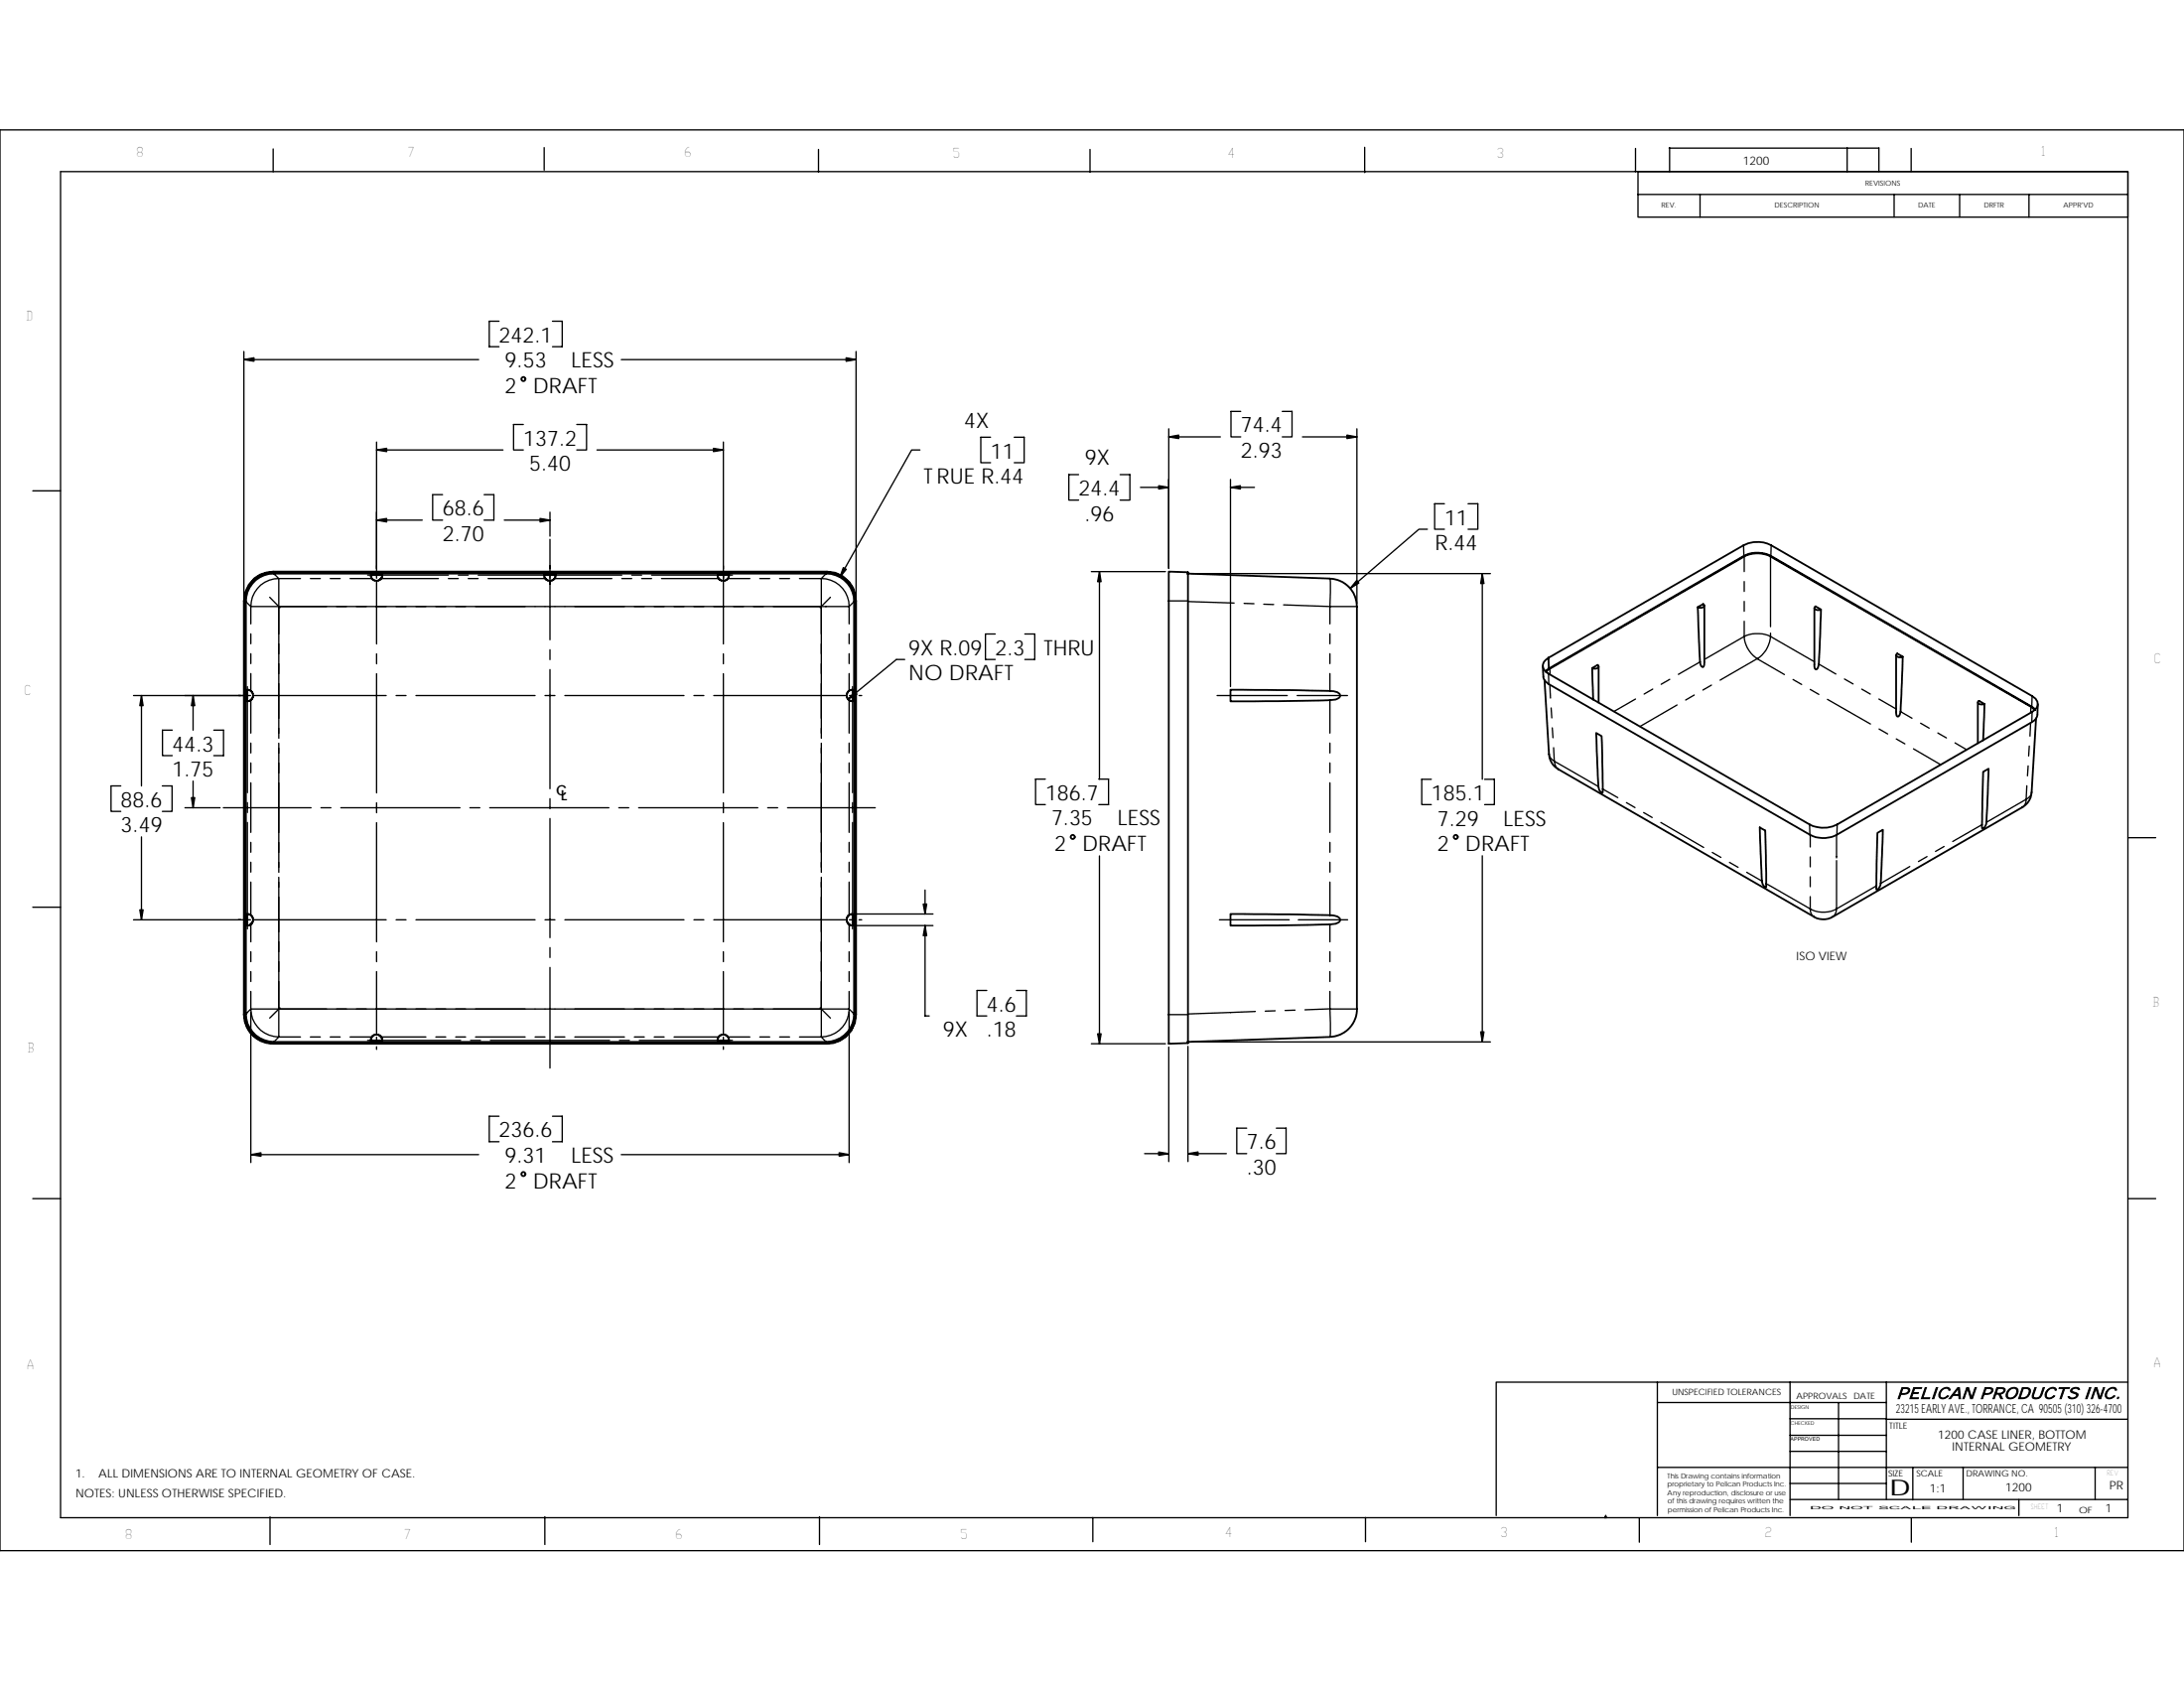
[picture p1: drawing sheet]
<svg xmlns="http://www.w3.org/2000/svg" width="279mm" height="216mm" viewBox="0 0 279 216" stroke-linecap="round" stroke-linejoin="round" font-family="sans-serif">
<g fill="none" stroke="#000" stroke-width=".17">
<path d="M0 16.6h279.4v181.7h-279.4zM34.9 19v3M69.6 18.9v2.9M104.7 19.1v2.9M139.4 19.1v2.9M174.6 18.8v3.3M209.2 19v2.9M213.5 18.9h26.9M213.6 18.9v3M236.3 18.9v3M240.4 18.9v3M244.5 19v2.9"/>
<path d="M7.7 21.9h264.5v172.2h-264.5zM209.5 21.9h62.7v5.9h-62.7zM209.5 24.9h62.7M217.5 24.9v2.9M242.3 24.9v2.9M250.7 24.9v2.9M259.6 24.9v2.9M31.2 46h30M31.2 45v31.4M48.2 56.5v16.5M48.2 57.6h16.1M63.8 41.1h-1.2v3.2h1.2"/>
<path d="M67 54.3h-1.3v3.3h1.3M70.7 41.1h1.2v3.2h-1.2M73.8 54.3h1.2v3.3h-1.2M76.4 57.6h16.1M79.5 46h30M92.5 56.5v17.8M109.5 45v31.4M117.7 57.6h-1.1l-9.2 16.2M126.7 55.9h-1.2v3.3h1.2M129.8 55.9h1.2v3.3h-1.2M149.5 54.8v17.9M149.5 55.9h6.6"/>
<path d="M158.7 52.6h-1.2v3.3h1.2M164 52.6h1.3v3.3h-1.3M166.6 55.9h7M173.6 54.8v22.4M4.2 62.8h3.5M31.2 76.9h.1M31.5 76.9l.6 .7M32.1 77.6h76.5a3.5 3.5 0 0 0-3.5-3.6v20.4M32.1 77.6v2.2M34.5 76.4l1.3 1.3M34.9 73.1v.1M35 73.4l.7 .6"/>
<path d="M35.7 74a3.5 3.5 0 0 0-3.6 3.6M35.7 74h2.7M35.7 74v20.4M39.7 74h1.3M42.2 74h1.3M44.8 74h2.8M47 73.6h.3M47.8 73.6h.8M48.2 73.1v.9M48.2 74.4v8M48.2 66.5h5.8M48.8 74h7.3"/>
<path d="M49 73.6h8.4M56.6 63.3h-1.2v3.2h1.2M57.4 74h1.2M58.6 73.6h1.3M59.9 74h1.3M61.2 73.6h8.3M61.9 63.3h1.3v3.2h-1.3M62.4 74h7.4M64.5 66.5h5.9M70 73.6h.8M70.4 65.5v3.1M70.4 69v12.8"/>
<path d="M71 74h7.3M71.2 73.6h8.3M79.5 74h1.3M80.8 73.6h1.3M82.1 74h1.3M83.4 73.6h8.3M84.6 74h7.4M92.1 73.6h.9M92.5 74.4v8M93.1 74h2.8M93.4 73.6h.3M97.2 74h1.3"/>
<path d="M99.7 74h1.3M105.7 73.4l-.6 .6h-2.8M105.8 73.1v.1M106.2 76.4l-1.3 1.3M109.3 76.9l-.7 .7v2.2M109.4 76.9h.1M138 60.7h-1.3v3.3h1.3M139.6 73.1h9.5M140.7 73.1v26.6M143.3 60.7h1.2v3.3h-1.2M145.9 62.3h3.6M149.5 76.9h2.5"/>
<path d="M151.9 73.4h.2M151.9 73.3l.2 .1M152 76.9l5.9 .2M152 73.3v.1M152 73.3l-.1 .1M152.4 73.4h38.3M157.4 61.3v26.5M157.4 62.3h3.1M159.2 77.2h1.2M161.7 77.3h1.2M164.2 77.4l5.9 .2v2.2M170.1 74v3.6h3.5"/>
<path d="M182.6 67.7h-1.1l-8.8 7.5M184.8 64.4h-1.3v3.3h1.3M187.8 64.4h1.3v3.3h-1.3M189.6 73.4v26.3M223.1 69.7v1.4M223.1 79.5v1.9l-5.1 2.9M223.1 71.2v1.9M223.1 74.4v1.2M223.1 76.9v1.3M226.5 71.2v9M226.6 69.7l-.1 1.4M17.1 89h14.9"/>
<path d="M18.1 89v11.5M22 93.4h-1.2v3.2h1.2M24.7 89v4.4M24.7 99.9v3.4M27.3 93.4h1.3v3.2h-1.3M31.6 87.8v.3M31.6 88.6v.8M31.6 89.8v11.6M32.1 81.1v1.2M32.1 83.6v1.3M32.1 86.1v2.3M32.1 89.6v4.2"/>
<path d="M32.1 95v1.3M32.1 97.6v1.2M32.5 89h16.9M35.7 95.1v16.5M48.2 83.6v1.3M48.2 86.2v15.2M50.7 89h1.2M53.2 89h15.3M69.7 89h1.3M70.4 83.1v1.3M70.4 85.6v15.3M72.3 89h15.2"/>
<path d="M88.8 89h1.2M91.3 89h16.9M92.5 83.6v1.3M92.5 86.2v15.2M105.1 95.1v16.5M108.6 81.1v1.2M108.6 83.6v1.3M108.6 86.1v2.3M108.6 89.6v4.2M108.6 95v1.3M108.6 97.6v1.2M108.7 89h.8"/>
<path d="M109.1 87.8v.3M109.1 88.6v.8M109.1 89.8v11.6M109.9 89h.3M115.7 84.3h-1l-6.2 5.1M127.3 81.1h-1.2v3.2h1.2M131.1 81.1h1.3v3.2h-1.3M133.7 99.7h-1.2v3.2h1.2M140.6 99.7h1.2v3.2h-1.2M155.7 89h9M165.9 89h6.5M170.1 81.1v1.2"/>
<path d="M170.1 83.6v1.3M170.1 86.1v2.3M170.1 89.6v4.2M170.1 95v1.3M170.1 97.6v1.2M183.1 99.7h-1.2v3.2h1.2M189.9 99.7h1.3v3.2h-1.3M198.1 86.2v1.3M198.2 96.5a1.11 1.11 0 0 0 .7 .9M198.3 87.6l.1 1.7M198.3 85.5v.8M198.4 90.6l.1 1.2"/>
<path d="M198.6 93.1l.1 1.3M198.8 95.6v1.8M198.9 97.4a1.26 1.26 0 0 0 .4 1M198.9 97.4h.1M199 97.5l5.5 3.1M209.2 89.4l-2.7 1.6M211.4 88.1l-1.1 .7M213.6 86.9l-1.1 .6M214.5 90.2l-4.7 2.7M216.7 88.9l-1.1 .6M217.5 84.7l-2.8 1.6M218.9 87.6l-1.1 .7"/>
<path d="M223.1 81.4a4.1 4.1 0 0 1 3.4 0 3.8 3.8 0 0 1-1.7 2.9 3.8 3.8 0 0 1-1.7-2.9zM224.8 84.2l-4.8 2.8M224.8 84.3l3.5 2M226.5 81v.4l5.4 3.1M229.4 86.9l1.1 .6M231.6 88.2l1.1 .6M232.1 84.6h.1M232.7 84.9l2.2 1.3M233.8 89.5l5.5 3.1M236 86.8l1.1 .7M238.2 88.1l1.1 .7M240.4 89.4l2.2 1.3"/>
<path d="M240.4 93.2l1.1 .7M242.6 94.5l1.1 .6M243.1 91l1.5 .9M244.8 95.8l3.5 2M245.7 92.5l1.1 .6M247.9 93.7l1.1 .7M250.1 95l1.5 .9M259.5 98l-.1 1.2M259.6 95.4l-.1 1.3M259.8 92.4l-.1 1.7M259.8 90.4v.8M260 91.1l-.1 1.3"/>
<path d="M260 89l-.1 1.4M4.2 116h3.5M15.5 100.5h-1.3v3.3h1.3M17.1 117.6h14.9M18.1 107v10.6M20.8 100.5h1.2v3.3h-1.2M23.7 103.3h4.5M28.6 103.3h11.2M31.6 102.7v1.2M31.6 105.2v11.6M31.6 117.2v.9M31.6 118.5v.3"/>
<path d="M32.1 100.1v6.4M32.1 107.7v1.3M32.1 110.3v1.2M32.1 112.8v4.3M32.1 118.2v2.3M32.5 117.6h16.9M35.7 112.2v20.4M41.1 103.3h1.2M43.6 103.3h15.2M48.2 102.7v1.2M48.2 105.2v15.3M50.7 117.6h1.2"/>
<path d="M53.2 117.6h15.3M60.1 103.3h1.3M62.7 103.3h15.2M69.7 117.6h1.3M70.4 102.2v1.2M70.4 104.7v15.2M72.3 117.6h15.2M79.2 103.3h1.2M81.7 103.3h15.2M88.8 117.6h1.2M91.3 117.6h16.9M92.5 102.7v1.2"/>
<path d="M92.5 105.2v15.3M98.2 103.3h1.3M100.8 103.3h11.2M105.1 112.2v20.4M108.6 100.1v6.4M108.6 107.7v1.3M108.6 110.3v1.2M108.6 112.8v4.3M108.6 118.2v2.3M108.7 117.6h.8M109.1 102.7v1.2M109.1 105.2v11.6"/>
<path d="M109.1 117.2v.9M109.1 118.5v.3M109.5 116.9h9.9M109.5 118.4h9.9M109.9 117.6h.3M118.3 113.8v3.1M118.3 118.4v11.5h.6M140.7 109.5v24M156 117.6h8.9M166.1 117.6h6.3M170.1 100.1v6.4M170.1 107.7v1.3"/>
<path d="M170.1 110.3v1.2M170.1 112.8v4.3M170.1 118.2v2.3M189.6 109.5v23.8M205 100.9l2 1.1M208.1 102.7l1.1 .6M210.3 103.9l1.1 .7M212.5 105.2l5.5 3.2M219.1 109l1.1 .7M221.3 110.3l1.1 .6M223.5 111.6l1.9 1.1M226 113h.1"/>
<path d="M226.1 113.1l5.5 3.1M231.5 105.5v1.3M231.6 116.2a3.5 3.5 0 0 0 3.3 0M231.6 116.2a1.12 1.12 0 0 0 .5 1.1M231.6 106.8v1.5M231.6 109.6v1.3M231.6 112.1v1.3M231.6 114.7v1.5M234.9 116.2a1.26 1.26 0 0 1-.4 1.1M234.9 106.8v2.9M234.9 110.1v6.1M235 105.5v1.3"/>
<path d="M240.1 113.3l-5.2 2.9M244.3 110.8l-3.7 2.2M246.5 109.6l-1.1 .6M248.7 108.3l-1.1 .6M253.5 105.5l-3.7 2.1M259.3 100.5l-.1 1.7-5.1 3M259.9 101.3a.99 .99 0 0 1-.7 .9 1.12 1.12 0 0 1-.5 1.1M272.2 107.1h3.6M32.1 129.1a3.6 3.6 0 0 0 3.6 3.5M32.1 129.1l-.6 .6M32.1 121.7v1.3M32.1 124.3v1.2"/>
<path d="M32.1 126.8v2.3M32.1 129.5v19.2M32.1 129.1h76.5M34.9 133.4v.1M35.7 132.6l-.7 .7M35.7 132.6h2.7M35.8 128.9l-1.3 1.3M39.7 132.6h1.3M42.2 132.6h1.3M44.8 132.6h2.8M47 133.1h.3M47.8 133.1h.8"/>
<path d="M48.2 121.7v1.3M48.2 124.3v7.9M48.2 132.7v.8M48.2 133.9v.3M48.8 132.6h5.7M49 133.1h9.9M55.8 132.6h1.2M58.3 132.6h1.3M60.2 133.1h1.3M60.8 132.6h6.4M62.7 133.1h15.3M68.5 132.6h1.2"/>
<path d="M70.4 121.2v1.3M70.4 123.7v12.9M71 132.6h1.3M73.5 132.6h6.4M79.2 133.1h1.3M81.2 132.6h1.2M81.8 133.1h9.9M83.7 132.6h1.3M86.2 132.6h5.8M92.1 133.1h.9M92.5 121.7v1.3M92.5 124.3v7.9"/>
<path d="M92.5 132.7v.8M92.5 133.9v.3M93.1 132.6h2.8M93.4 133.1h.3M97.2 132.6h1.3M99.7 132.6h1.3M102.3 132.6h2.8M104.9 128.9l1.3 1.3M105.1 132.6l.6 .7M105.8 133.4v.1M108.6 129.1a3.6 3.6 0 0 1-3.5 3.5M108.6 129.1l.7 .6"/>
<path d="M108.6 121.7v1.3M108.6 124.3v1.2M108.6 126.8v2.3M108.6 129.5v19.2M109.4 129.8h.1M126.2 126.7h-1.2v3.2h1.2M130 126.7h1.3v3.2h-1.3M139.6 133.5h9.5M149.5 129.8h2.5M149.5 133.9v14.7M151.9 133.3h.2M151.9 133.2l.2 .1"/>
<path d="M152 133.2v.1M152 133.8v14.8M152 133.2l-.1 .1M152.4 133.3h38.3M160.6 129.4l-8.6 .3M163.1 129.3h-1.2M165.7 129.2h-1.3M170.1 129l-3.2 .2M170.1 129.1v3.5M170.1 129.1h3.5M170.1 121.7v1.3M170.1 124.3v1.2"/>
<path d="M170.1 126.8v2.3M4.2 153.3h3.5M32.1 147.7h29.1M63.8 142.8h-1.2v3.2h1.2M70.7 142.8h1.2v3.2h-1.2M79.5 147.7h29.1M146.4 147.6h3.1M152 147.6h4.9M159.5 144.3h-1.3v3.3h1.3M163.3 144.3h1.2v3.3h-1.2M272.2 153.3h3.6M212 176.8v17"/>
<path d="M212 179.4h29.3M229 176.8v17M235.2 179.4v12.4M241.3 176.8v15M272.2 176.8h-80.8v17M34.5 194v3.5M69.7 194v3.5M104.8 194v3.5M139.8 194.1v3.1M174.7 194.1v3.1M205.3 194.1l.1-.3 .1 .3M209.7 194.2v3.1"/>
<path d="M212 187.7h60.1M229 181.5h12.3M229 183.6h12.3M229 185.6h12.3M229 189.7h12.3M229 191.8h43.1M241.3 181.5h30.8M244.5 194.2v3.1M244.7 187.7v4.2M251.1 187.7v4.1M258.3 191.8v2M268 187.7v4.1"/>
</g>
<g fill="none" stroke="#000" stroke-width=".23">
<path d="M32.5 74.1a3.7 3.7 0 0 1 2.4-.9h70.9a3.6 3.6 0 0 1 3.6 3.7v52.9a3.6 3.6 0 0 1-3.6 3.6h-70.9a3.6 3.6 0 0 1-3.6-3.6v-52.9a3.8 3.8 0 0 1 1.2-2.8zM32.6 74l.7-.5 .8-.3 .8-.1h70.9a3.7 3.7 0 0 1 3.7 3.8v52.9a3.7 3.7 0 0 1-3.7 3.7h-70.9a3.7 3.7 0 0 1-3.7-3.7v-52.9l.2-1.1 .4-1zM32.7 74.2a3.6 3.6 0 0 1 2.3-.8h70.7a3.5 3.5 0 0 1 3.6 3.5v52.8a3.6 3.6 0 0 1-3.6 3.6h-70.7a3.6 3.6 0 0 1-3.5-3.6v-52.8a3.6 3.6 0 0 1 1.2-2.7zM47.4 73.6h1.5l-.1 .3-.2 .2-.4 .2-.4-.1-.2-.2zM69.6 73.6h1.5l-.2 .4-.2 .2-.3 .1-.4-.1-.2-.2zM91.8 73.6h1.5l-.3 .5-.5 .2-.4-.2-.2-.2zM149.5 73.1l2.5 .1v60.2l-2.5 .1zM152 73.4l18.1 .6M170.1 74l.6 .1 .7 .2 1 .7 .8 1 .4 1.2v51.9M218 77.4v7.4v.4l-.2 .1a.6 .6 0 0 1-.3-.6l-.3-7 .7-.4 .1 .1a.57 .57 0 0 1-.8 .3M232.1 77.8v7.4l.1 .3 .1 .1h.1a1.39 1.39 0 0 0 .3-1.3l.3-6.3-.7-.4-.2 .2a.61 .61 0 0 0 .9 .2M31.6 88.2l.5 .2 .2 .2 .1 .4-.1 .3-.2 .2-.5 .2z"/>
<path d="M108.5 88.4l.3-.2h.3v1.5l-.4-.1-.3-.3-.1-.5zM157.4 88.2l11.5 .1a3.5 3.5 0 0 1 2.4 .4l.1 .1a.37 .37 0 0 1-.2 .5l-.3 .2-2 .1-11.5 .1zM197.4 85.2v.7a1.47 1.47 0 0 0 .7 1.6l33.4 19.3a3.7 3.7 0 0 0 3.5 0l24.9-14.4a1.41 1.41 0 0 0 .8-1.6v-.7M197.6 87l.6 9.5M197.7 85.9l.4-.4 25-14.4a3.8 3.8 0 0 1 3.4 0l33.4 19.3 .5 .3M197.7 84.4l25.4-14.7a3.8 3.8 0 0 1 3.5 0l33.4 19.3a1.07 1.07 0 0 1 .7 1 1.07 1.07 0 0 1-.7 1.1l-25 14.4a3.8 3.8 0 0 1-3.5 0l-33.4-19.3a1.02 1.02 0 0 1-.4-1.8zM197.8 85.9l.5-.4 24.8-14.3a3.7 3.7 0 0 1 3.4 0l33.3 19.2 .5 .4M198.1 84.1v1.4M198.2 96.5v.4a2.58 2.58 0 0 0 1.1 1.5l32.8 18.9a2.35 2.35 0 0 0 2.3 0M203.7 85.4l.3 .1a.36 .36 0 0 0 .5-.3l-.1-.2-.7 .4 .1 4.1M204.2 93.7l.7 .4 .1 7.2v.1l-.2-.1a1.48 1.48 0 0 1-.4-1.4zM204.5 85.3v4.6"/>
<path d="M242.6 83.8v7.4v.3l.2 .2 .1-.1a1.26 1.26 0 0 0 .3-1.3l.2-6.3-.7-.4-.1 .2a.61 .61 0 0 0 .8 .2M253 89.8v5.3M253.7 98.7l.7-.4-.3 6.2a1.51 1.51 0 0 1-.3 1.4l-.2 .1a1.7 1.7 0 0 1 0-1.2zM253.9 90l-.4 .1a.34 .34 0 0 1-.4-.4l.1-.1 .7 .4-.2 4.7M260.5 91.9l-.6 9.4a2.33 2.33 0 0 1-1.2 2l-24.2 14M31.6 116.9l.5 .2 .2 .2 .1 .3-.1 .4-.2 .2-.5 .2zM108.6 117.1l.5-.2v1.5l-.5-.2-.2-.3-.1-.4zM157.4 116.9l11.5 .1a3.5 3.5 0 0 1 2.4 .4l.1 .3-.2 .3-.3 .2h-.8l-12.7 .2zM225.1 105.8l.7 .4 .1 7.3-.2-.2a1.47 1.47 0 0 1-.3-1.3zM240.2 106.5l.7-.4-.2 5.5a3.2 3.2 0 0 1-.4 2l-.2 .2zM31.2 129.8h.1M47.6 132.6l.4-.3 .4 .1 .3 .2 .2 .5h-1.5z"/>
<path d="M91.9 132.6l.5-.3 .4 .1 .3 .2 .2 .5h-1.5zM173.6 129.1l-.2 1.2-.7 1.1-.7 .7-.6 .2-.7 .3-18.7 .7"/>
<circle cx="67" cy="48.5" r=".26"/>
<circle cx="137.2" cy="107" r=".26"/>
<circle cx="186.2" cy="107" r=".26"/>
<circle cx="67" cy="150.2" r=".26"/>
</g>
<g fill="#000" stroke="#000" stroke-width=".17">
<path d="M31.2 46l1.3-.2v.4z" fill-rule="evenodd"/>
<path d="M48.2 57.6l1.3-.3v.5z" fill-rule="evenodd"/>
<path d="M91.3 57.3l1.2 .3-1.2 .2z" fill-rule="evenodd"/>
<path d="M108.2 45.8l1.3 .2-1.3 .2z" fill-rule="evenodd"/>
<path d="M149.5 55.9l1.3-.3v.5z" fill-rule="evenodd"/>
<path d="M172.3 55.6l1.3 .3-1.3 .2z" fill-rule="evenodd"/>
<path d="M48.2 66.5l1.3-.2v.5z" fill-rule="evenodd"/>
<path d="M69.1 66.3l1.3 .2-1.3 .3z" fill-rule="evenodd"/>
<path d="M107.9 72.6l.4 .2-.9 1z" fill-rule="evenodd"/>
<path d="M140.7 73.1l.2 1.3h-.5z" fill-rule="evenodd"/>
<path d="M148.2 62.1l1.3 .2-1.3 .2z" fill-rule="evenodd"/>
<path d="M157.4 62.3l1.3-.2v.4z" fill-rule="evenodd"/>
<path d="M173.6 74.2l.2 .4-1.1 .6z" fill-rule="evenodd"/>
<path d="M189.6 73.4l.2 1.2h-.4z" fill-rule="evenodd"/>
<path d="M18.1 89l.2 1.3h-.4z" fill-rule="evenodd"/>
<path d="M24.7 89l.2 1.3h-.4z" fill-rule="evenodd"/>
<path d="M109.4 88.5l.2 .3-1.1 .6z" fill-rule="evenodd"/>
<path d="M17.9 116.4h.4l-.2 1.2z" fill-rule="evenodd"/>
<path d="M24.5 102h.4l-.2 1.3z" fill-rule="evenodd"/>
<path d="M118.1 115.6h.5l-.3 1.3z" fill-rule="evenodd"/>
<path d="M118.3 118.4l.3 1.3h-.5z" fill-rule="evenodd"/>
<path d="M140.4 132.2h.5l-.2 1.3z" fill-rule="evenodd"/>
<path d="M189.4 132h.4l-.2 1.3z" fill-rule="evenodd"/>
<path d="M32.1 147.7l1.3-.3v.5z" fill-rule="evenodd"/>
<path d="M107.4 147.4l1.2 .3-1.2 .2z" fill-rule="evenodd"/>
<path d="M148.2 147.3l1.3 .3-1.3 .2z" fill-rule="evenodd"/>
<path d="M152 147.6l1.3-.3v.5z" fill-rule="evenodd"/>
</g>
<text font-size="2.8" x="241.7" y="191.3">D</text>
<g font-size="2.7">
<text x="63.8" y="43.8">242.1</text>
<text x="64.6" y="47">9.53</text>
<text x="73.1" y="47">LESS</text>
<text x="64.6" y="50.3">2</text>
<text x="68.2" y="50.3">DRAFT</text>
<text x="66.9" y="57">137.2</text>
<text x="123.4" y="54.7">4X</text>
<text x="126.7" y="58.6">11</text>
<text x="138.8" y="59.5">9X</text>
<text x="158.7" y="58.6">2.93</text>
<text x="158.7" y="55.3">74.4</text>
<text x="56.6" y="66">68.6</text>
<text x="67.7" y="60.2">5.40</text>
<text x="118.2" y="61.9">TRUE R.44</text>
<text x="138" y="63.4">24.4</text>
<text x="56.6" y="69.2">2.70</text>
<text x="138.7" y="66.7">.96</text>
<text x="183.6" y="70.4">R.44</text>
<text x="184.8" y="67.1">11</text>
<text x="116.2" y="83.8">9X R.09</text>
<text x="127.3" y="83.8">2.3</text>
<text x="133.5" y="83.8">THRU</text>
<text x="116.2" y="87">NO DRAFT</text>
<text x="22" y="96.1">44.3</text>
<text x="22" y="99.3">1.75</text>
<text x="15.5" y="106.5">3.49</text>
<text x="15.5" y="103.2">88.6</text>
<text x="133.7" y="102.3">186.7</text>
<text x="134.5" y="105.6">7.35</text>
<text x="143" y="105.6">LESS</text>
<text x="183.1" y="102.3">185.1</text>
<text x="183.9" y="105.6">7.29</text>
<text x="192.4" y="105.6">LESS</text>
<text x="134.9" y="108.9">2</text>
<text x="138.5" y="108.9">DRAFT</text>
<text x="183.9" y="108.9">2</text>
<text x="187.5" y="108.9">DRAFT</text>
<text x="126.2" y="129.4">4.6</text>
<text x="120.6" y="132.6">9X</text>
<text x="126.2" y="132.6">.18</text>
<text x="63.8" y="145.5">236.6</text>
<text x="64.6" y="148.7">9.31</text>
<text x="73.1" y="148.7">LESS</text>
<text x="159.5" y="147">7.6</text>
<text x="64.6" y="152">2</text>
<text x="68.2" y="152">DRAFT</text>
<text x="159.5" y="150.2">.30</text>
</g>
<text font-size="2.1" x="242.6" y="178.9">PELICAN PRODUCTS INC.</text>
<g font-size="1.8">
<text x="71.1" y="101.8">C</text>
<text x="71.8" y="102.3">L</text>
</g>
<g font-size="1.7">
<text x="17.4" y="20">8</text>
<text x="52.1" y="20">7</text>
<text x="87.5" y="20">6</text>
<text x="121.9" y="20.3">5</text>
<text x="157" y="20.3">4</text>
<text x="191.5" y="20.2">3</text>
<text x="261.1" y="19.9">1</text>
<text x="3.3" y="41.1">D</text>
<text x="3.1" y="88.9">C</text>
<text x="275.5" y="84.9">C</text>
<text x="275.3" y="128.8">B</text>
<text x="3.5" y="134.6">B</text>
<text x="3.4" y="175.2">A</text>
<text x="275.5" y="174.9">A</text>
<text x="16" y="196.9">8</text>
<text x="51.6" y="196.9">7</text>
<text x="86.4" y="196.8">6</text>
<text x="122.8" y="196.8">5</text>
<text x="156.7" y="196.6">4</text>
<text x="191.9" y="196.6">3</text>
<text x="225.7" y="196.5">2</text>
<text x="262.8" y="196.5">1</text>
</g>
<text font-size="1.6" x="242.6" y="180.8">23215 EARLY AVE., TORRANCE, CA 90505 (310) 326-4700</text>
<g font-size="1.5">
<text x="223" y="21">1200</text>
<text x="229.8" y="122.8">ISO VIEW</text>
<text x="247.9" y="184">1200 CASE LINER, BOTTOM</text>
<text x="249.8" y="185.5">INTERNAL GEOMETRY</text>
<text x="9.7" y="191.5">NOTES: UNLESS OTHERWISE SPECIFIED.</text>
<text x="9.7" y="189">1.</text>
<text x="12.6" y="189">ALL DIMENSIONS ARE TO INTERNAL GEOMETRY OF CASE.</text>
<text x="246.9" y="190.9">1:1</text>
<text x="256.6" y="190.7">1200</text>
<text x="269.9" y="190.5">PR</text>
<text x="263.1" y="193.4">1</text>
<text x="269.3" y="193.4">1</text>
</g>
<g font-size="1.1">
<text x="213.9" y="178.5">UNSPECIFIED TOLERANCES</text>
<text x="229.8" y="178.9">APPROVALS</text>
<text x="237.1" y="178.9">DATE</text>
<text x="241.7" y="182.7">TITLE</text>
<text x="241.6" y="188.8">SIZE</text>
<text x="245.2" y="188.8">SCALE</text>
<text x="251.5" y="188.8">DRAWING NO.</text>
<text x="266" y="193.5">OF</text>
</g>
<g font-size=".9">
<text x="238.6" y="23.7">REVISIONS</text>
<text x="212.6" y="26.6">REV.</text>
<text x="227" y="26.6">DESCRIPTION</text>
<text x="245.4" y="26.6">DATE</text>
<text x="253.8" y="26.6">DRFTR</text>
<text x="264" y="26.6">APPR'VD</text>
<text x="213.3" y="191.3">Any reproduction, disclosure or use</text>
<text x="213.3" y="190.2">proprietary to Pelican Products Inc.</text>
<text x="213.3" y="189">This Drawing contains information</text>
<text x="269.5" y="188.7">REV</text>
<text x="213.3" y="192.3">of this drawing requires written the</text>
<text x="213.4" y="193.4">permission of Pelican Products Inc.</text>
<text x="259.8" y="193">SHEET</text>
</g>
<g font-size=".7">
<text x="229" y="184.3">APPROVED</text>
<text x="229.1" y="182.2">CHECKED</text>
<text x="229.1" y="180.2">DESIGN</text>
</g>
<g font-size=".6">
<text x="231.5" y="193">DO</text>
<text x="235.3" y="193">NOT</text>
<text x="240.3" y="193">SCA LE</text>
<text x="247.7" y="193">DRA W ING</text>
</g>
</svg>
